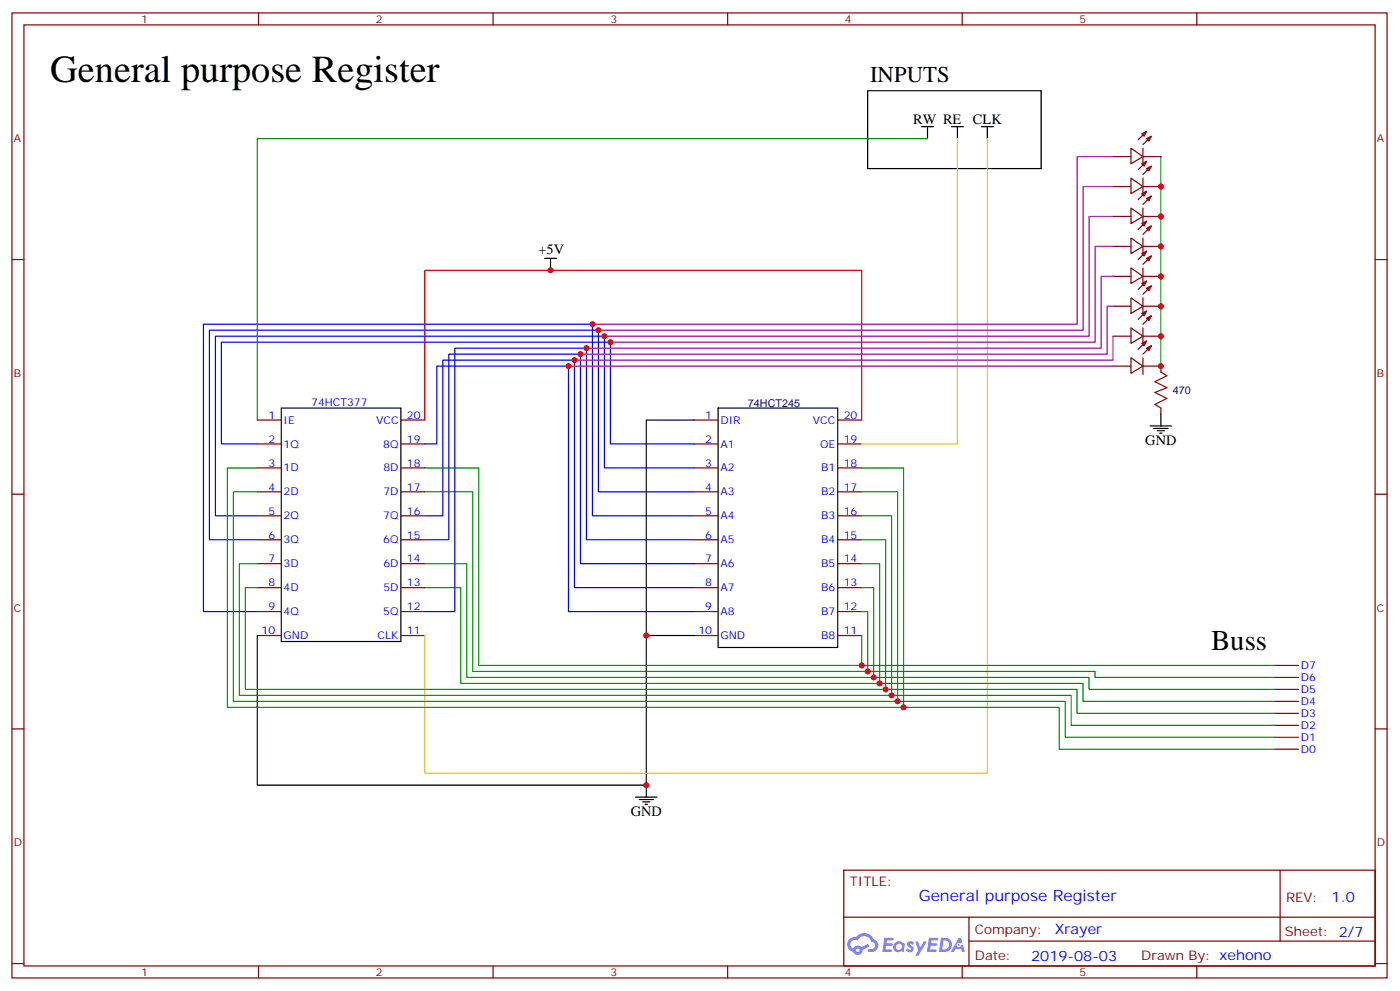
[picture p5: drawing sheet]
<svg xmlns="http://www.w3.org/2000/svg" width="413mm" height="292mm" viewBox="0 0 413 292" stroke-linecap="round" stroke-linejoin="round" font-family="sans-serif">
<path d="M255.8 26.7h51.1v23h-51.1z" fill="none" stroke="#000" stroke-width=".35"/>
<g fill="none" stroke="#870000" stroke-width=".35">
<path d="M3.5 3.8h405.4v284.3h-405.4zM7.1 7.3h398.2v277.3h-398.2zM76.2 3.8v3.5M145.3 3.8v3.5M214.5 3.8v3.5M283.6 3.8v3.5M352.8 3.8v3.5M3.5 76.5h3.6M405.3 76.5h3.6M3.5 145.6h3.6M405.3 145.6h3.6M3.5 214.8h3.6"/>
<path d="M405.3 214.8h3.6M248.7 256.4h156.6v28.2h-156.6zM377.3 256.4v20.9M248.7 270.2h156.5M285.6 277.3h119.6M285.6 270.2v14.2M3.5 283.9h3.6M76.2 284.6v3.5M145.3 284.6v3.5M214.5 284.6v3.5M283.6 284.6v3.5M352.8 284.6v3.5"/>
<path d="M405.3 283.9h3.6"/>
</g>
<g fill="#5487ff">
<path d="M267.7 277.6a1.22 1.22 0 0 1 1.7 .2l-.4 .6a.47 .47 0 0 0-.3-.4 .47 .47 0 0 0-.5 .2l.1 .2a1.14 1.14 0 0 1 .8 1.8 1.14 1.14 0 0 1-1.9 0l-.2-.2 .5-.6 .7 .5a.29 .29 0 0 0 .3-.3 .29 .29 0 0 0-.2-.3 1.04 1.04 0 0 1-.6-1.7z"/>
<path d="M260.7 276.3h2.4l.3 .2-.2 .5-1.8 .1-.1 .8h1.5l.3 .4-.3 .4h-1.6l-.2 1.1h1.7l.2 .3-.2 .3-2.6 .1z"/>
<path d="M273.8 276.3h2.4l.3 .2-.1 .5-1.8 .1-.2 .8h1.6l.3 .4-.4 .4h-1.6l-.1 1.1h1.7l.2 .3-.2 .3-2.6 .1z"/>
<path d="M282.6 276.3h.7l.3 1.3-.6 .3a.69 .69 0 0 0-1 .3 .69 .69 0 0 0 .4 .9 .69 .69 0 0 0 .9-.6l.5-.2 .6 2.2h-.8l-.2-.9h-1.8l-.5 .9h-.8z"/>
<path d="M269.8 277.4h.8l.6 1.8 1.1-1.8h.9l-2.6 4.2h-.8l.9-1.5z"/>
<path d="M277.4 276.3l-.6 4.2h1.3a2.11 2.11 0 0 0 2.5-2.1 2.11 2.11 0 0 0-2.5-2.1zM278.1 277.1a1.39 1.39 0 0 1 1.7 1.4 1.39 1.39 0 0 1-1.8 1.3h-.3z"/>
<path d="M263.7 277.9a1.54 1.54 0 0 0-.1 2.2 1.54 1.54 0 0 0 2.2 .1l.6 .3 .3-2.3-.2-.3h-.4a1.49 1.49 0 0 0-2.4 0zM264 278.9a.94 .94 0 0 1 1.8 0 .94 .94 0 0 1-1.8 0z"/>
<path d="M250.4 276.7a2.18 2.18 0 0 0 1.1 3.7 1.44 1.44 0 0 0 1.6 .9 1.44 1.44 0 0 0 1.2-1.4l2-1.1-.5-.7-1.9 1a1.47 1.47 0 0 0-2.4 .4 1.39 1.39 0 0 1-.7-1.9 1.39 1.39 0 0 1 2-.5 2.12 2.12 0 0 1 2.2-1.3 2.12 2.12 0 0 1 1.9 1.7 1.14 1.14 0 0 1 1.1 1.4 1.14 1.14 0 0 1-1.7 .7 .43 .43 0 0 0-.5 .4 .43 .43 0 0 0 .4 .5 1.98 1.98 0 0 0 2.5-1.2 1.98 1.98 0 0 0-1.2-2.6 3.1 3.1 0 0 0-5.3-.6l-.9 .1zM252.3 280a.55 .55 0 0 1 1.1 0 .55 .55 0 0 1-1.1 0z"/>
<circle cx="282.6" cy="278.4" r=".26"/>
</g>
<g fill="none" stroke="#000" stroke-width=".35">
<path d="M271.6 37.3h3.6M273.4 37.3v3.6M280.5 37.3h3.5M282.2 37.3v3.6M289.3 37.3h3.5M291 37.3v3.6M160.5 76.1h3.5M162.3 76.1v3.6M82.9 120.2h35.3v68.8h-35.3zM204.6 123.8h-14.1v63.5h14.1M211.7 120.2h35.2v70.6h-35.2zM339 125.5h6.4"/>
<path d="M340.1 126.2h4.2M341.1 126.9h2.2M341.8 127.6h.7M342.2 122v3.5M75.8 187.3v44.1h114.7v-44.1M187.3 234.9h6.4M188.4 235.6h4.2M189.4 236.3h2.2M190.1 237h.8M190.5 231.4v3.5"/>
</g>
<g fill="none" stroke="#870000" stroke-width=".35">
<path d="M336.5 39.4l1.5-.7-.7 1.4zM338 38.7l-2.5 2.5M328.1 55h5.3M328.1 46.1h5.3M333.4 52.5l3.5 2.5-3.5 2.1zM333.4 43.7l3.5 2.4-3.5 2.2zM336.5 48.3l1.5-.7-.7 1.4zM336.5 57.1l1.5-.7-.7 1.4zM336.9 43.7v4.9M336.9 52.5v4.9M336.9 55h5.3M336.9 46.1h5.3"/>
<path d="M338 49.7l1.4-.7-.7 1.4zM338 58.5l1.4-.7-.7 1.4zM338 40.9l1.4-.8-.7 1.5zM338 47.6l-2.5 2.4M338 56.4l-2.5 2.4M339.4 49l-2.5 2.4M339.4 57.8l-2.5 2.5M339.4 40.1l-2.5 2.5M328.1 63.8h5.3M328.1 72.6h5.3M333.4 61.3l3.5 2.5-3.5 2.1zM333.4 70.1l3.5 2.5-3.5 2.1z"/>
<path d="M333.4 79l3.5 2.4-3.5 2.1zM336.5 65.9l1.5-.7-.7 1.4zM336.5 74.7l1.5-.7-.7 1.4zM336.9 61.3v5M336.9 70.1v5M336.9 79v4.9M336.9 63.8h5.3M336.9 72.6h5.3M338 67.3l1.4-.7-.7 1.4zM338 76.1l1.4-.7-.7 1.4zM338 65.2l-2.5 2.5M338 74l-2.5 2.5"/>
<path d="M339.4 66.6l-2.5 2.5M339.4 75.4l-2.5 2.5M328.1 81.4h5.3M328.1 90.2h5.3M328.1 99.1h5.3M333.4 87.8l3.5 2.4-3.5 2.2zM333.4 96.6l3.5 2.5-3.5 2.1zM336.5 83.5l1.5-.7-.7 1.4zM336.5 92.4l1.5-.7-.7 1.4zM336.9 87.8v4.9M336.9 96.6v4.9M336.9 81.4h5.3"/>
<path d="M336.9 90.2h5.3M336.9 99.1h5.3M338 84.9l1.4-.7-.7 1.5zM338 93.8l1.4-.7-.7 1.4zM338 82.8l-2.5 2.5M338 91.7l-2.5 2.4M339.4 84.2l-2.5 2.5M339.4 93.1l-2.5 2.4M328.1 107.9h5.3M333.4 105.4l3.5 2.5-3.5 2.1zM336.5 101.2l1.5-.7-.7 1.4zM336.9 105.4v4.9"/>
<path d="M336.9 107.9h5.3v1.7M338 102.6l1.4-.7-.7 1.4zM338 100.5l-2.5 2.4M339.4 101.9l-2.5 2.5M75.8 123.8h7.1M75.8 130.8h7.1M75.8 137.9h7.1M118.2 123.8h7M118.2 130.8h7M118.2 137.9h7M204.6 123.8h7.1M204.6 130.8h7.1"/>
<path d="M204.6 137.9h7.1M246.9 123.8h7.1M246.9 130.8h7.1M246.9 137.9h7.1M342.2 120.2v1.8M75.8 144.9h7.1M75.8 152h7.1M75.8 159h7.1M118.2 144.9h7M118.2 152h7M118.2 159h7M204.6 144.9h7.1"/>
<path d="M204.6 152h7.1M204.6 159h7.1M246.9 144.9h7.1M246.9 152h7.1M246.9 159h7.1M75.8 166.1h7.1M75.8 173.1h7.1M118.2 166.1h7M118.2 173.1h7M204.6 166.1h7.1M204.6 173.1h7.1M246.9 166.1h7.1"/>
<path d="M246.9 173.1h7.1M75.8 180.2h7.1M75.8 187.3h7.1M118.2 180.2h7M118.2 187.3h7M204.6 180.2h7.1M204.6 187.3h7.1M246.9 180.2h7.1M246.9 187.3h7.1M375.7 196.1h7.1M375.7 199.6h7.1M375.7 203.1h7.1"/>
<path d="M375.7 206.7h7.1M375.7 210.2h7.1M375.7 213.7h7.1M375.7 217.2h7.1M375.7 220.8h7.1"/>
</g>
<path d="M342.2 109.6l1.8 1.1-3.6 1.8 3.6 1.7-3.6 1.4 3.6 1.8-3.6 1.8 1.8 1" fill="none" stroke="#a10000" stroke-width=".35"/>
<path d="M125.2 123.8v-44.1h128.8v44.1" fill="none" stroke="#f00" stroke-width=".35"/>
<path d="M75.8 130.8h-10.5v-30h114.6v30h24.7M125.2 130.8h3.6v-22.9h38.8v72.3h37M204.6 137.9h-26.4v-38.8h-114.7v52.9h12.3M125.2 159h7.1v-54.6h38.8v61.7h33.5M125.2 152h5.3v-45.9h38.8v67h35.3M204.6 144.9h-28.2v-47.6h-114.7v61.7h14.1M204.6 152h-30v-56.5h-114.6v84.7h15.8M204.6 159h-31.7v-56.4h-38.8v77.6h-8.9" fill="none" stroke="#00f" stroke-width=".35"/>
<path d="M282.2 40.9v89.9h-28.2M291 40.9v186.9h-165.8v-40.5" fill="none" stroke="#fc0" stroke-width=".35"/>
<path d="M273.4 40.9h-197.6v82.9M342.2 46.1v61.8M254 196.1h121.7M255.8 197.8h67v1.8h52.9M257.5 199.6h63.5v3.5h54.7M259.3 201.4h60v5.3h56.4M261.1 203.1h56.4v7.1h58.2M262.8 204.9h52.9v8.8h60M264.6 206.7h49.4v10.5h61.7M266.3 208.4h45.9v12.4h63.5" fill="none" stroke="#008700" stroke-width=".35"/>
<path d="M75.8 137.9h-8.8v70.5h199.3v-70.5h-12.3M125.2 137.9h15.9v58.2h112.9v-8.8M75.8 144.9h-7v61.8h195.8v-61.8h-10.6M125.2 144.9h14.1v52.9h116.5v-17.6h-1.8M254 159h7.1v44.1h-188.8v-30h3.5M254 152h8.8v52.9h-192.2v-38.8h5.2M125.2 166.1h12.4v33.5h119.9v-26.5h-3.5M254 166.1h5.3v35.3h-123.5v-28.3h-10.6" fill="none" stroke="#090" stroke-width=".35"/>
<path d="M328.1 55h-8.8v42.3h-142.9M328.1 46.1h-10.6v49.4h-142.9M328.1 72.6h-5.3v28.2h-142.9M328.1 63.8h-7.1v35.3h-142.8M328.1 99.1v7h-158.8M328.1 90.2h-1.8v14.2h-155.2M328.1 81.4h-3.5v21.2h-151.7M167.6 107.9h160.5" fill="none" stroke="#909" stroke-width=".35"/>
<g fill="#c00">
<circle cx="342.2" cy="107.9" r=".88"/>
<circle cx="342.2" cy="99.1" r=".88"/>
<circle cx="342.2" cy="90.2" r=".88"/>
<circle cx="342.2" cy="81.4" r=".88"/>
<circle cx="342.2" cy="72.6" r=".88"/>
<circle cx="342.2" cy="63.8" r=".88"/>
<circle cx="342.2" cy="55" r=".88"/>
<circle cx="174.6" cy="95.5" r=".88"/>
<circle cx="178.2" cy="99.1" r=".88"/>
<circle cx="172.9" cy="102.6" r=".88"/>
<circle cx="169.3" cy="106.1" r=".88"/>
<circle cx="162.3" cy="79.7" r=".88"/>
<circle cx="266.3" cy="208.4" r=".88"/>
<circle cx="262.8" cy="204.9" r=".88"/>
<circle cx="261.1" cy="203.1" r=".88"/>
<circle cx="257.5" cy="199.6" r=".88"/>
<circle cx="254" cy="196.1" r=".88"/>
<circle cx="190.5" cy="231.4" r=".88"/>
<circle cx="190.5" cy="187.3" r=".88"/>
<circle cx="255.8" cy="197.8" r=".88"/>
<circle cx="259.3" cy="201.4" r=".88"/>
<circle cx="264.6" cy="206.7" r=".88"/>
<circle cx="167.6" cy="107.9" r=".88"/>
<circle cx="171.1" cy="104.4" r=".88"/>
<circle cx="179.9" cy="100.8" r=".88"/>
<circle cx="176.4" cy="97.3" r=".88"/>
</g>
<text font-size="11.3" x="14.8" y="24.1">General purpose Register</text>
<text font-size="8.5" x="357" y="191.7">Buss</text>
<text font-size="6.7" x="256.5" y="24.1">INPUTS</text>
<text font-size="4.6" fill="#00f" x="270.8" y="265.4">General purpose Register</text>
<g font-size="4.2">
<text x="269.2" y="36.6">RW RE</text>
<text x="286.8" y="36.6">CLK</text>
<text x="158.7" y="75">+5V</text>
<text x="337.6" y="131.2">GND</text>
<text x="185.9" y="240.5">GND</text>
</g>
<g font-size="4.2" fill="#00f">
<text x="392.5" y="265.7">1.0</text>
<text x="310.9" y="275.2">Xrayer</text>
<text x="304" y="283">2019-08-03</text>
</g>
<g font-size="3.9" fill="#800">
<text x="250.5" y="261">TITLE:</text>
<text x="379.1" y="265.7">REV:</text>
<text x="287.4" y="275.2">Company:</text>
<text x="378.7" y="275.8">Sheet: 2/7</text>
<text x="287.4" y="282.9">Date:</text>
<text x="336.4" y="282.9">Drawn By: xehono</text>
</g>
<g font-size="3.2" fill="#800">
<text x="41.6" y="6.8">1</text>
<text x="110.8" y="6.8">2</text>
<text x="179.9" y="6.8">3</text>
<text x="249.1" y="6.8">4</text>
<text x="318.2" y="6.8">5</text>
<text x="4.1" y="41.9">A</text>
<text x="405.9" y="41.9">A</text>
<text x="4.1" y="111.1">B</text>
<text x="405.9" y="111.1">B</text>
<text x="4.1" y="180.2">C</text>
<text x="405.9" y="180.2">C</text>
<text x="4.1" y="249.3">D</text>
<text x="405.9" y="249.3">D</text>
<text x="41.6" y="287.6">1</text>
<text x="110.8" y="287.6">2</text>
<text x="179.9" y="287.6">3</text>
<text x="249.1" y="287.6">4</text>
<text x="318.2" y="287.6">5</text>
</g>
<g font-size="3.2" fill="#00f">
<text x="91.7" y="119.8">74HCT377</text>
<text x="79.1" y="123.4">1</text>
<text x="83.6" y="124.8">IE</text>
<text x="110.9" y="124.8">VCC</text>
<text x="119.9" y="123.4">20</text>
<text x="207.9" y="123.4">1</text>
<text x="212.4" y="124.8">DIR</text>
<text x="239.6" y="124.8">VCC</text>
<text x="248.7" y="123.4">20</text>
<text x="79.1" y="130.5">2</text>
<text x="83.6" y="131.9">1Q</text>
<text x="113" y="131.9">8Q</text>
<text x="119.9" y="130.5">19</text>
<text x="207.9" y="130.5">2</text>
<text x="212.4" y="131.9">A1</text>
<text x="241.7" y="131.9">OE</text>
<text x="248.7" y="130.5">19</text>
<text x="79.1" y="137.5">3</text>
<text x="119.9" y="137.5">18</text>
<text x="207.9" y="137.5">3</text>
<text x="248.7" y="137.5">18</text>
<text x="83.6" y="138.9">1D</text>
<text x="113" y="138.9">8D</text>
<text x="212.4" y="138.9">A2</text>
<text x="242" y="138.9">B1</text>
<text x="79.1" y="144.6">4</text>
<text x="83.6" y="146">2D</text>
<text x="113" y="146">7D</text>
<text x="119.9" y="144.6">17</text>
<text x="207.9" y="144.6">4</text>
<text x="212.4" y="146">A3</text>
<text x="242" y="146">B2</text>
<text x="248.7" y="144.6">17</text>
<text x="79.1" y="151.6">5</text>
<text x="83.6" y="153">2Q</text>
<text x="113" y="153">7Q</text>
<text x="119.9" y="151.6">16</text>
<text x="207.9" y="151.6">5</text>
<text x="212.4" y="153">A4</text>
<text x="242" y="153">B3</text>
<text x="248.7" y="151.6">16</text>
<text x="79.1" y="158.7">6</text>
<text x="83.6" y="160.1">3Q</text>
<text x="113" y="160.1">6Q</text>
<text x="119.9" y="158.7">15</text>
<text x="207.9" y="158.7">6</text>
<text x="212.4" y="160.1">A5</text>
<text x="242" y="160.1">B4</text>
<text x="248.7" y="158.7">15</text>
<text x="79.1" y="165.7">7</text>
<text x="83.6" y="167.1">3D</text>
<text x="113" y="167.1">6D</text>
<text x="119.9" y="165.7">14</text>
<text x="207.9" y="165.7">7</text>
<text x="212.4" y="167.1">A6</text>
<text x="242" y="167.1">B5</text>
<text x="248.7" y="165.7">14</text>
<text x="79.1" y="172.8">8</text>
<text x="119.9" y="172.8">13</text>
<text x="207.9" y="172.8">8</text>
<text x="248.7" y="172.8">13</text>
<text x="79.1" y="179.8">9</text>
<text x="83.6" y="174.2">4D</text>
<text x="113" y="174.2">5D</text>
<text x="119.9" y="179.8">12</text>
<text x="207.9" y="179.8">9</text>
<text x="212.4" y="174.2">A7</text>
<text x="242" y="174.2">B6</text>
<text x="248.7" y="179.8">12</text>
<text x="83.6" y="181.3">4Q</text>
<text x="113" y="181.3">5Q</text>
<text x="212.4" y="181.3">A8</text>
<text x="242" y="181.3">B7</text>
<text x="77.1" y="186.9">10</text>
<text x="83.6" y="188.3">GND</text>
<text x="111.3" y="188.3">CLK</text>
<text x="119.9" y="186.9">11</text>
<text x="205.9" y="186.9">10</text>
<text x="212.4" y="188.3">GND</text>
<text x="242" y="188.3">B8</text>
<text x="248.7" y="186.9">11</text>
<text x="383.5" y="197.1">D7</text>
<text x="383.5" y="200.7">D6</text>
<text x="383.5" y="204.2">D5</text>
<text x="383.5" y="207.7">D4</text>
<text x="383.5" y="211.2">D3</text>
<text x="383.5" y="214.8">D2</text>
<text x="383.5" y="221.8">D0</text>
<text x="383.5" y="218.3">D1</text>
</g>
<g font-size="3.2" fill="#000080">
<text x="220.5" y="120">74HCT245</text>
<text x="345.7" y="116.2">470</text>
</g>
</svg>
